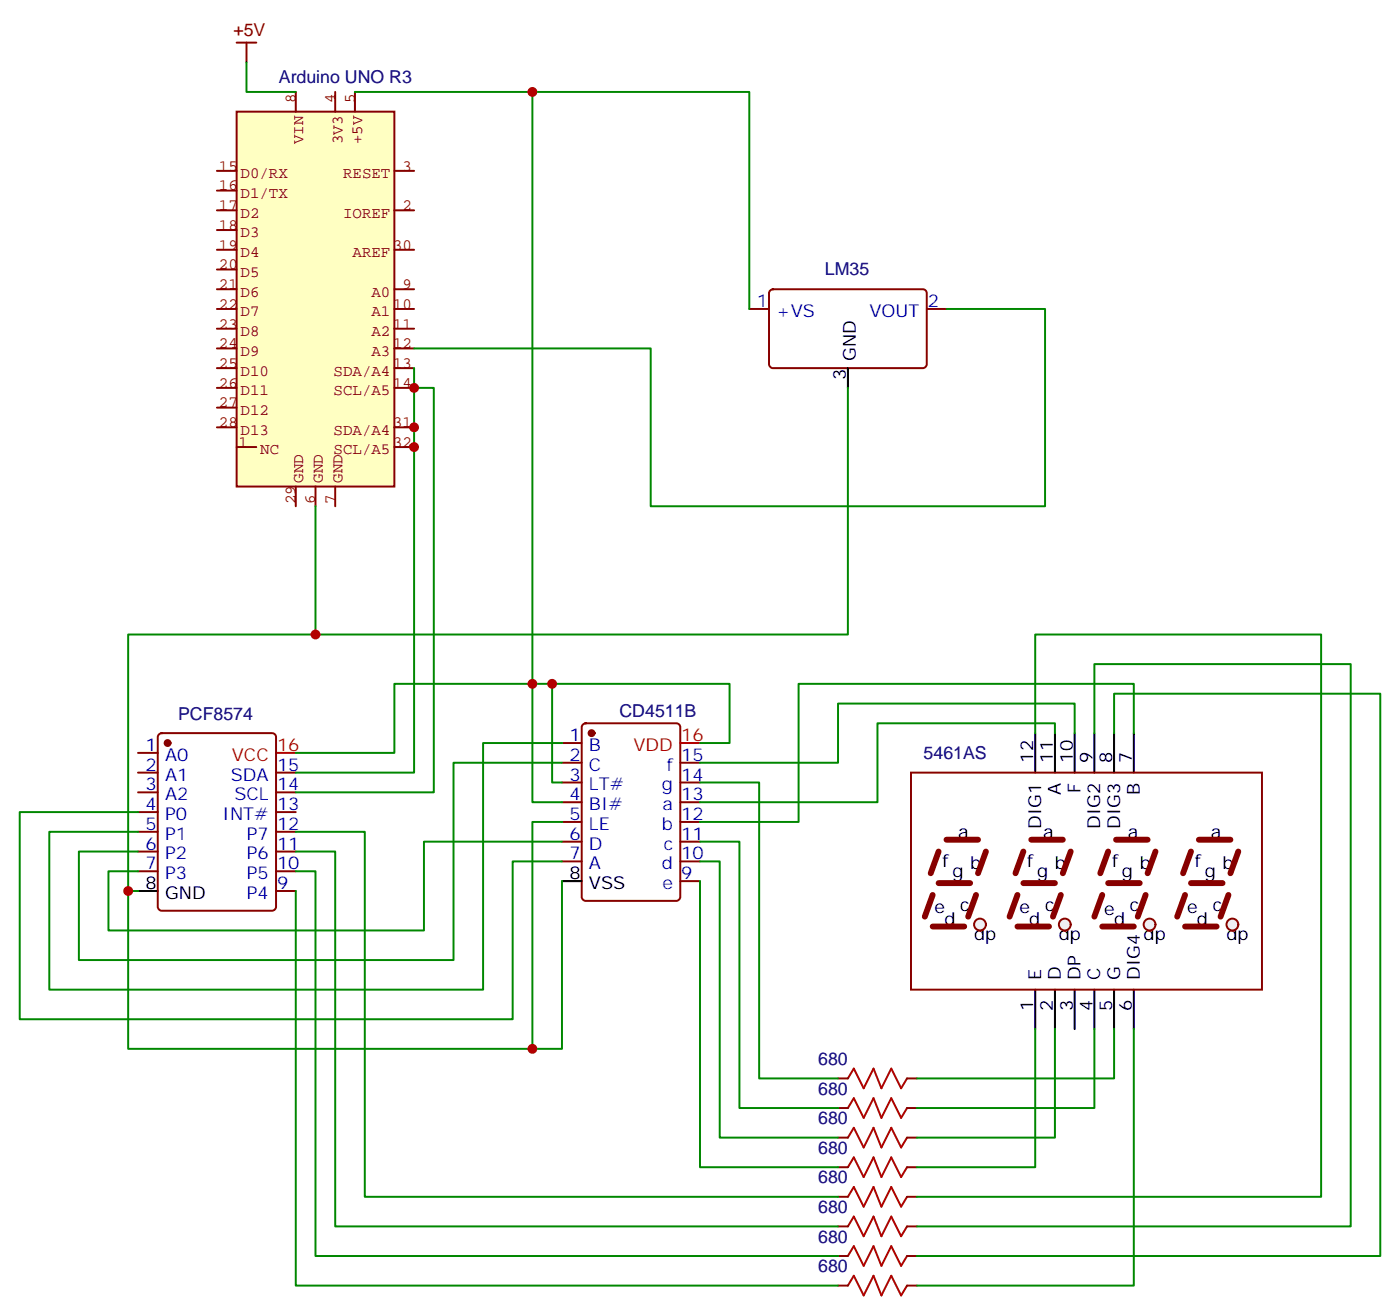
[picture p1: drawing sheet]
<svg xmlns="http://www.w3.org/2000/svg" width="250mm" height="235mm" viewBox="0 0 250 235" stroke-linecap="round" stroke-linejoin="round" font-family="sans-serif">
<path d="M42.3 20h28.3v67h-28.3z" fill="#ffffc2" stroke="#850000" stroke-width=".35"/>
<g fill="none" stroke="#850000" stroke-width=".35">
<path d="M42.3 7.6h3.6M44.1 7.6v3.5M52.9 16.4v3.6M60 16.4v3.6M63.5 16.4v3.6M38.8 30.6h3.5M38.8 34.1h3.5M38.8 37.6h3.5M70.6 30.6h3.5M70.6 37.6h3.5M38.8 55.2h3.5M38.8 58.8h3.5"/>
<path d="M38.8 41.1h3.5M38.8 44.7h3.5M38.8 48.2h3.5M38.8 51.7h3.5M70.6 55.2h3.5M70.6 58.8h3.5M70.6 44.7h3.5M70.6 51.7h3.5M38.8 62.3h3.5M38.8 65.8h3.5M38.8 69.4h3.5M38.8 72.9h3.5"/>
<path d="M38.8 76.4h3.5M42.3 79.9h3.6M70.6 79.9h3.5M70.6 62.3h3.5M70.6 65.8h3.5M70.6 69.4h3.5M70.6 76.4h3.5M52.9 87v3.5M56.4 87v3.5M60 87v3.5"/>
</g>
<path d="M44.1 11.1v5.3h8.8" fill="none" stroke="#008500" stroke-width=".35"/>
<g fill="none" stroke="#870000" stroke-width=".35">
<path d="M100.5 132.9h3.6M100.5 136.4h3.6M100.5 139.9h3.6M104.3 129.5l.5-.2h16.2a.71 .71 0 0 1 .7 .7v30.4a.76 .76 0 0 1-.7 .7h-16.2a.76 .76 0 0 1-.7-.7v-30.4zM121.7 136.4h3.5M121.7 139.9h3.5M100.5 143.4h3.6M100.5 147h3.6M100.5 150.5h3.6M100.5 154h3.6M121.7 143.4h3.5M121.7 147h3.5"/>
<path d="M121.7 150.5h3.5M121.7 154h3.5M121.7 157.6h3.5"/>
</g>
<circle cx="105.8" cy="131.1" r=".53" fill="#870000" stroke="#870000" stroke-width=".35"/>
<path d="M100.5 157.6h3.6" fill="none" stroke="#000" stroke-width=".35"/>
<path d="M121.7 132.9h3.5" fill="none" stroke="#f00" stroke-width=".35"/>
<circle cx="220.5" cy="165.3" r="1.06" fill="#f0f0f0" stroke="#870000" stroke-width=".35"/>
<path d="M213.1 157.9h5.6M213.1 152.3l-1.4 3.8M214.5 150.1h5.6M221.5 152.3l-1.4 3.8M212 165.7h5.7M212 160l-1.4 3.9M219.8 160l-1.4 3.9" fill="none" stroke="#870000" stroke-width="1.1"/>
<circle cx="175.3" cy="165.3" r="1.06" fill="#f0f0f0" stroke="#870000" stroke-width=".35"/>
<path d="M167.9 157.9h5.7M167.9 152.3l-1.4 3.8M169.3 150.1h5.7M176.4 152.3l-1.4 3.8M166.9 165.7h5.6M166.9 160l-1.4 3.9M174.6 160l-1.4 3.9" fill="none" stroke="#870000" stroke-width="1.1"/>
<circle cx="190.5" cy="165.3" r="1.06" fill="#f0f0f0" stroke="#870000" stroke-width=".35"/>
<path d="M183.1 157.9h5.6M183.1 152.3l-1.4 3.8M184.5 150.1h5.6M191.6 152.3l-1.5 3.8M182 165.7h5.7M182 160l-1.4 3.9M189.8 160l-1.4 3.9" fill="none" stroke="#870000" stroke-width="1.1"/>
<circle cx="205.7" cy="165.3" r="1.06" fill="#f0f0f0" stroke="#870000" stroke-width=".35"/>
<path d="M198.3 157.9h5.6M198.3 152.3l-1.5 3.8M199.7 150.1h5.6M206.7 152.3l-1.4 3.8M197.2 165.7h5.6M197.2 160l-1.4 3.9M205 160l-1.4 3.9" fill="none" stroke="#870000" stroke-width="1.1"/>
<g fill="none" stroke="#000" stroke-width=".35">
<path d="M151.7 65.8v3.6M185.2 131.1v7M188.7 131.1v7M192.3 131.1v7M195.8 131.1v7M199.3 131.1v7M202.8 131.1v7M24.7 159.3h3.5M185.2 177v7M188.7 177v7M192.3 177v7M195.8 177v7"/>
<path d="M199.3 177v7M202.8 177v7"/>
</g>
<g fill="none" stroke="#870000" stroke-width=".35">
<path d="M134.1 55.2h3.5M137.8 51.9l.5-.2h26.8a.71 .71 0 0 1 .7 .7v12.7a.76 .76 0 0 1-.7 .7h-26.8a.76 .76 0 0 1-.7-.7v-12.7zM165.8 55.2h3.5M24.7 138.1h3.5M24.7 134.6h3.5M28.5 131.3l.4-.2h19.8a.71 .71 0 0 1 .7 .7v30.3a.76 .76 0 0 1-.7 .7h-19.8a.76 .76 0 0 1-.7-.7v-30.3zM49.4 138.1h3.5M163 138.1h62.8v38.9h-62.8zM24.7 141.7h3.5M24.7 145.2h3.5M24.7 148.7h3.5M24.7 152.3h3.5"/>
<path d="M24.7 155.8h3.5M49.4 141.7h3.5M49.4 145.2h3.5M49.4 148.7h3.5M49.4 152.3h3.5M49.4 155.8h3.5M49.4 159.3h3.5M149.9 192.8h1.8M149.9 198.1h1.8M162.3 192.8h1.7M162.3 198.1h1.7M149.9 203.4h1.8"/>
<path d="M149.9 208.7h1.8M149.9 214h1.8M149.9 219.3h1.8M162.3 203.4h1.7M162.3 208.7h1.7M162.3 214h1.7M162.3 219.3h1.7M149.9 224.6h1.8M149.9 229.9h1.8M162.3 224.6h1.7M162.3 229.9h1.7"/>
</g>
<path d="M49.4 134.6h3.5" fill="none" stroke="#f00" stroke-width=".35"/>
<circle cx="30" cy="132.9" r=".53" fill="#870000" stroke="#870000" stroke-width=".35"/>
<g fill="none" stroke="#008700" stroke-width=".35">
<path d="M63.5 16.4h70.6v38.8M95.2 16.4v105.9h35.3v10.6h-5.3M169.3 55.2h17.7v35.3h-70.6v-28.2h-42.3M74.1 65.8v72.3h-21.2M74.1 69.4h3.5v72.3h-24.7M151.7 69.4v44.1h-95.3M56.4 90.5v23h-33.5v45.8h1.8M52.9 134.6h17.7v-12.3h24.6v21.1h5.3M98.8 122.3v17.6h1.7M100.5 132.9h-14.1v44.1h-77.6v-28.3h15.9M100.5 136.4h-19.4v35.3h-67v-19.4h10.6M125.2 139.9h10.6v52.9h14.1"/>
<path d="M185.2 131.1v-17.6h51.2v100.5h-72.4M188.7 131.1v-1.8h-31.7v14.1h-31.8M192.3 131.1v-5.3h-42.4v10.6h-24.7M195.8 131.1v-12.4h45.9v100.6h-77.7M199.3 131.1v-7.1h47.6v100.6h-82.9M202.8 131.1v-8.8h-59.9v24.7h-17.7M24.7 145.2h-21.2v37h88.2v-28.2h8.8M52.9 148.7h12.4v65.3h84.6M52.9 152.3h7.1v67h89.9M52.9 155.8h3.5v68.8h93.5M52.9 159.3v70.6h97M100.5 150.5h-24.7v15.9h-56.4v-10.6h5.3"/>
<path d="M100.5 157.6v29.9h-77.6v-28.2M100.5 147h-5.3v40.5M125.2 150.5h7.1v47.6h17.6M125.2 154h3.6v49.4h21.1M125.2 157.6v51.1h24.7M185.2 184v24.7h-21.2M188.7 184v19.4h-24.7M195.8 184v14.1h-31.8M199.3 184v8.8h-35.3M202.8 184v45.9h-38.8"/>
</g>
<path d="M151.7 192.8l1.1-1.7 1.7 3.5 1.8-3.5 1.4 3.5 1.8-3.5 1.7 3.5 1.1-1.8M151.7 198.1l1.1-1.7 1.7 3.5 1.8-3.5 1.4 3.5 1.8-3.5 1.7 3.5 1.1-1.8M151.7 203.4l1.1-1.8 1.7 3.6 1.8-3.6 1.4 3.6 1.8-3.6 1.7 3.6 1.1-1.8M151.7 208.7l1.1-1.8 1.7 3.6 1.8-3.6 1.4 3.6 1.8-3.6 1.7 3.6 1.1-1.8M151.7 214l1.1-1.8 1.7 3.6 1.8-3.6 1.4 3.6 1.8-3.6 1.7 3.6 1.1-1.8M151.7 219.3l1.1-1.8 1.7 3.6 1.8-3.6 1.4 3.6 1.8-3.6 1.7 3.6 1.1-1.8M151.7 224.6l1.1-1.8 1.7 3.5 1.8-3.5 1.4 3.5 1.8-3.5 1.7 3.5 1.1-1.7M151.7 229.9l1.1-1.8 1.7 3.5 1.8-3.5 1.4 3.5 1.8-3.5 1.7 3.5 1.1-1.7" fill="none" stroke="#a10000" stroke-width=".35"/>
<g fill="#c00">
<circle cx="22.9" cy="159.3" r=".88"/>
<circle cx="95.3" cy="187.5" r=".88"/>
<circle cx="74.1" cy="69.4" r=".88"/>
<circle cx="74.1" cy="76.4" r=".88"/>
<circle cx="74.1" cy="79.9" r=".88"/>
<circle cx="56.4" cy="113.5" r=".88"/>
<circle cx="98.8" cy="122.3" r=".88"/>
<circle cx="95.3" cy="16.4" r=".88"/>
<circle cx="95.3" cy="122.3" r=".88"/>
</g>
<text font-size="3.2" fill="#840000" x="41.8" y="6.4">+5V</text>
<g font-size="3.2" fill="#000080">
<text x="49.9" y="14.8">Arduino UNO R3</text>
<text x="147.6" y="49.2">LM35</text>
<text x="31.9" y="128.7">PCF8574</text>
<text x="110.8" y="128.2">CD4511B</text>
<text x="165.2" y="135.8">5461AS</text>
<text x="146.4" y="190.4">680</text>
<text x="146.4" y="195.7">680</text>
<text x="146.4" y="201">680</text>
<text x="146.4" y="206.3">680</text>
<text x="146.4" y="211.6">680</text>
<text x="146.4" y="216.9">680</text>
<text x="146.4" y="222.2">680</text>
<text x="146.4" y="227.5">680</text>
</g>
<g font-size="3.2" fill="#00f">
<text x="135.4" y="54.9">1</text>
<text x="138.9" y="56.7">+VS</text>
<text x="155.6" y="56.7">VOUT</text>
<text x="166" y="54.9">2</text>
<text x="26" y="137.8">2</text>
<text x="26" y="134.3">1</text>
<text x="29.5" y="136">A0</text>
<text x="49.6" y="137.8">15</text>
<text x="101.9" y="132.5">1</text>
<text x="101.9" y="136">2</text>
<text x="105.4" y="134.3">B</text>
<text x="105.4" y="137.8">C</text>
<text x="119.3" y="137.8">f</text>
<text x="121.9" y="136">15</text>
<text x="26" y="141.3">3</text>
<text x="29.5" y="143.1">A2</text>
<text x="29.5" y="139.6">A1</text>
<text x="41.3" y="139.6">SDA</text>
<text x="41.9" y="143.1">SCL</text>
<text x="49.6" y="141.3">14</text>
<text x="101.9" y="139.6">3</text>
<text x="101.9" y="143.1">4</text>
<text x="105.4" y="141.3">LT#</text>
<text x="118.4" y="141.3">g</text>
<text x="121.9" y="143.1">13</text>
<text x="121.9" y="139.6">14</text>
<text x="26" y="148.4">5</text>
<text x="26" y="144.9">4</text>
<text x="29.5" y="146.6">P0</text>
<text x="39.8" y="146.6">INT#</text>
<text x="49.6" y="144.9">13</text>
<text x="49.6" y="148.4">12</text>
<text x="101.9" y="146.6">5</text>
<text x="105.4" y="144.9">BI#</text>
<text x="105.4" y="148.4">LE</text>
<text x="118.4" y="148.4">b</text>
<text x="118.5" y="144.9">a</text>
<text x="121.9" y="146.6">12</text>
<text x="26" y="155.4">7</text>
<text x="26" y="151.9">6</text>
<text x="29.5" y="153.7">P2</text>
<text x="29.5" y="150.1">P1</text>
<text x="44.2" y="150.1">P7</text>
<text x="44.2" y="153.7">P6</text>
<text x="49.6" y="151.9">11</text>
<text x="49.6" y="155.4">10</text>
<text x="101.9" y="150.1">6</text>
<text x="101.9" y="153.7">7</text>
<text x="105.4" y="151.9">D</text>
<text x="105.4" y="155.4">A</text>
<text x="118.4" y="155.4">d</text>
<text x="118.8" y="151.9">c</text>
<text x="121.9" y="153.7">10</text>
<text x="121.9" y="150.1">11</text>
<text x="29.5" y="157.2">P3</text>
<text x="44.2" y="157.2">P5</text>
<text x="44.2" y="160.7">P4</text>
<text x="49.6" y="159">9</text>
<text x="118.5" y="159">e</text>
<text x="121.9" y="157.2">9</text>
</g>
<g font-size="3.2">
<text x="153.1" y="64.5" transform="rotate(-90 153.1 64.5)">GND</text>
<text x="151.3" y="68" transform="rotate(-90 151.3 68)">3</text>
<text x="184.9" y="136.4" transform="rotate(-90 184.9 136.4)">12</text>
<text x="188.4" y="136.4" transform="rotate(-90 188.4 136.4)">11</text>
<text x="191.9" y="136.4" transform="rotate(-90 191.9 136.4)">10</text>
<text x="195.4" y="136.4" transform="rotate(-90 195.4 136.4)">9</text>
<text x="199" y="136.4" transform="rotate(-90 199 136.4)">8</text>
<text x="202.5" y="136.4" transform="rotate(-90 202.5 136.4)">7</text>
<text x="189.8" y="142.1" transform="rotate(-90 189.8 142.1)">A</text>
<text x="193.3" y="141.7" transform="rotate(-90 193.3 141.7)">F</text>
<text x="203.9" y="142.1" transform="rotate(-90 203.9 142.1)">B</text>
<text x="171.4" y="149.8">a</text>
<text x="186.3" y="148.2" transform="rotate(-90 186.3 148.2)">DIG1</text>
<text x="186.6" y="149.8">a</text>
<text x="196.8" y="148.2" transform="rotate(-90 196.8 148.2)">DIG2</text>
<text x="200.4" y="148.2" transform="rotate(-90 200.4 148.2)">DIG3</text>
<text x="201.8" y="149.8">a</text>
<text x="216.6" y="149.8">a</text>
<text x="168.6" y="155.1">f</text>
<text x="173.6" y="155.4">b</text>
<text x="183.8" y="155.1">f</text>
<text x="188.7" y="155.4">b</text>
<text x="199" y="155.1">f</text>
<text x="203.9" y="155.4">b</text>
<text x="213.8" y="155.1">f</text>
<text x="218.7" y="155.4">b</text>
<text x="26" y="159">8</text>
<text x="29.5" y="160.7">GND</text>
<text x="101.9" y="157.2">8</text>
<text x="105.4" y="159">VSS</text>
<text x="170.4" y="156.8">g</text>
<text x="185.6" y="156.8">g</text>
<text x="200.7" y="156.8">g</text>
<text x="215.5" y="156.8">g</text>
<text x="167.2" y="163.2">e</text>
<text x="169" y="165.3">d</text>
<text x="171.8" y="162.8">c</text>
<text x="182.4" y="163.2">e</text>
<text x="184.1" y="165.3">d</text>
<text x="187" y="162.8">c</text>
<text x="197.6" y="163.5">e</text>
<text x="199.3" y="165.3">d</text>
<text x="202.1" y="162.8">c</text>
<text x="212.4" y="163.2">e</text>
<text x="214.1" y="165.3">d</text>
<text x="217" y="162.8">c</text>
<text x="174.3" y="168.1">dp</text>
<text x="189.4" y="168.1">dp</text>
<text x="204.6" y="168.1">dp</text>
<text x="219.4" y="168.1">dp</text>
<text x="186.3" y="175.2" transform="rotate(-90 186.3 175.2)">E</text>
<text x="189.8" y="175.2" transform="rotate(-90 189.8 175.2)">D</text>
<text x="193.3" y="175.2" transform="rotate(-90 193.3 175.2)">DP</text>
<text x="196.8" y="175.2" transform="rotate(-90 196.8 175.2)">C</text>
<text x="200.4" y="175.2" transform="rotate(-90 200.4 175.2)">G</text>
<text x="203.9" y="175.2" transform="rotate(-90 203.9 175.2)">DIG4</text>
<text x="184.9" y="180.7" transform="rotate(-90 184.9 180.7)">1</text>
<text x="188.4" y="180.7" transform="rotate(-90 188.4 180.7)">2</text>
<text x="191.9" y="180.7" transform="rotate(-90 191.9 180.7)">3</text>
<text x="195.4" y="180.7" transform="rotate(-90 195.4 180.7)">4</text>
<text x="199" y="180.7" transform="rotate(-90 199 180.7)">5</text>
<text x="202.5" y="180.7" transform="rotate(-90 202.5 180.7)">6</text>
</g>
<g font-size="3.2" fill="#f00">
<text x="41.5" y="136">VCC</text>
<text x="49.6" y="134.3">16</text>
<text x="113.3" y="134.3">VDD</text>
<text x="121.9" y="132.5">16</text>
</g>
<g font-size="2.8" fill="#840000">
<text x="52.9" y="18.5" transform="rotate(-90 52.9 18.5)">8</text>
<text x="59.9" y="18.5" transform="rotate(-90 59.9 18.5)">4</text>
<text x="63.5" y="18.5" transform="rotate(-90 63.5 18.5)">5</text>
<text x="54.2" y="25.8" transform="rotate(-90 54.2 25.8)">VIN</text>
<text x="61.3" y="25.8" transform="rotate(-90 61.3 25.8)">3V3</text>
<text x="64.8" y="25.8" transform="rotate(-90 64.8 25.8)">+5V</text>
<text x="39.2" y="30.5">15</text>
<text x="39.2" y="34">16</text>
<text x="43" y="31.9">D0/RX</text>
<text x="43" y="35.4">D1/TX</text>
<text x="61.4" y="31.9">RESET</text>
<text x="72" y="30.5">3</text>
<text x="39.2" y="37.6">17</text>
<text x="39.2" y="41.1">18</text>
<text x="43" y="38.9">D2</text>
<text x="61.4" y="38.9">IOREF</text>
<text x="72" y="37.6">2</text>
<text x="39.2" y="44.6">19</text>
<text x="43" y="42.5">D3</text>
<text x="43" y="46">D4</text>
<text x="63.1" y="46">AREF</text>
<text x="70.3" y="44.6">30</text>
<text x="39.2" y="48.2">20</text>
<text x="39.2" y="51.7">21</text>
<text x="43" y="49.5">D5</text>
<text x="43" y="53">D6</text>
<text x="66.5" y="53">A0</text>
<text x="72" y="51.7">9</text>
<text x="39.2" y="55.2">22</text>
<text x="39.2" y="58.7">23</text>
<text x="43" y="56.6">D7</text>
<text x="66.5" y="56.6">A1</text>
<text x="70.3" y="55.2">10</text>
<text x="70.3" y="58.7">11</text>
<text x="39.2" y="62.3">24</text>
<text x="39.2" y="65.8">25</text>
<text x="43" y="60.1">D8</text>
<text x="43" y="63.6">D9</text>
<text x="66.5" y="60.1">A2</text>
<text x="66.5" y="63.6">A3</text>
<text x="70.3" y="62.3">12</text>
<text x="70.3" y="65.8">13</text>
<text x="39.2" y="69.3">26</text>
<text x="43" y="67.2">D10</text>
<text x="43" y="70.7">D11</text>
<text x="59.7" y="67.2">SDA/A4</text>
<text x="59.7" y="70.7">SCL/A5</text>
<text x="70.3" y="69.3">14</text>
<text x="39.2" y="72.8">27</text>
<text x="39.2" y="76.4">28</text>
<text x="43" y="74.2">D12</text>
<text x="43" y="77.7">D13</text>
<text x="59.7" y="77.7">SDA/A4</text>
<text x="70.3" y="76.4">31</text>
<text x="42.7" y="79.9">1</text>
<text x="46.6" y="81.3">NC</text>
<text x="59.7" y="81.3">SCL/A5</text>
<text x="70.3" y="79.9">32</text>
<text x="54.2" y="86.3" transform="rotate(-90 54.2 86.3)">GND</text>
<text x="57.8" y="86.3" transform="rotate(-90 57.8 86.3)">GND</text>
<text x="61.3" y="86.3" transform="rotate(-90 61.3 86.3)">GND</text>
<text x="52.9" y="90.2" transform="rotate(-90 52.9 90.2)">29</text>
<text x="56.4" y="90.2" transform="rotate(-90 56.4 90.2)">6</text>
<text x="59.9" y="90.2" transform="rotate(-90 59.9 90.2)">7</text>
</g>
</svg>
